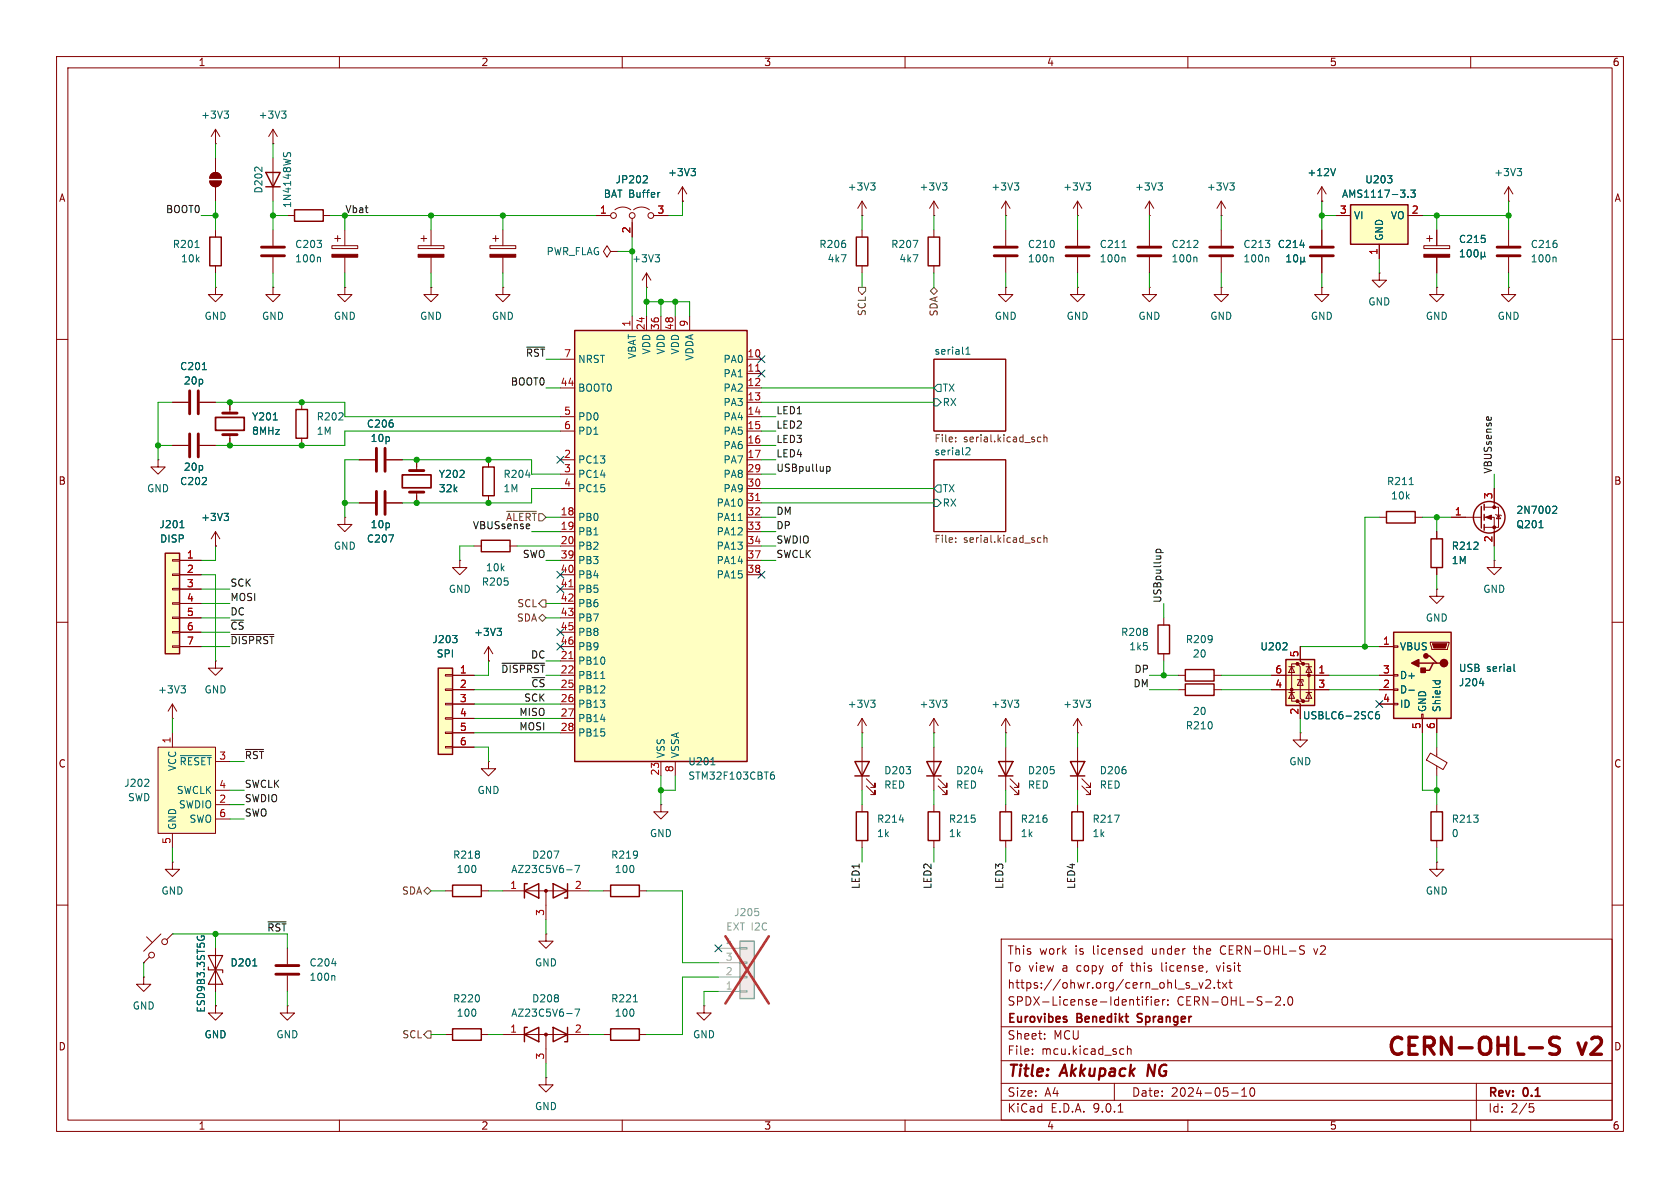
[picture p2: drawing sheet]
<svg xmlns="http://www.w3.org/2000/svg" width="297mm" height="210mm" viewBox="0 0 297 210" stroke-linecap="round" stroke-linejoin="round" font-family="sans-serif">
<g fill="none" stroke="#840000" stroke-width=".18">
<path d="M10 10h277v190h-277zM12 12h273v186h-273zM60 10v2M110 10v2M160 10v2M210 10v2M260 10v2M38.1 40.6v1.3M38.1 47v1.3M10 60h2M40.6 71.1v1.9M40.6 76.8v1.9"/>
<path d="M53.3 71.1v1.3M53.3 77.5v1.2M165.1 63.5h12.7v12.7h-12.7zM285 60h2M73.7 81.3v1.9M73.7 87v1.9M165.1 81.3h12.7v12.7h-12.7zM10 110h2M285 110h2M152.4 129.5h.1M152.4 127l-.8 1.3M152.4 127l.8 1.3"/>
<path d="M152.4 127v2.5M88.9 157.5h3.8M93 157.5h11.1M96.5 157.5v5.1M116.8 142.2v1.3h1.3l-1.3 1.3-1.2-1.3h1.2M116.8 142.2h.1M10 160h2M177 166h108v32h-108zM200.9 176.7h.6M201.3 177.7h.2M201.5 167.7l.4 .1M201.9 167.2v1.5"/>
<path d="M201.9 168.6l-.4 .1M202 176.2v.1M202 176.7v1M202.5 176.7h.5M203 176.2l-.3 .2v1.3M203.5 176.2v.1M203.5 176.7v1M204.2 177.2l.7-.1-.1-.3-.4-.1-.2 .2v.7h.6M205.5 176.7v1M206 176.7l-.3 .1-.2 .2M206.5 177.6v.1M206.5 176.8v.1"/>
<path d="M209.9 174.2l.3 .1 .1 .2-.2 .2h-.3M209.9 173.7l.3 .1M210.6 174.8h1.1M212 173.7l.3 1 .4-1M213.2 173.3l.5-.1 .3 .1v.3l-.9 1.1h.9M214.7 174.6v.1M215 170.7l.4 1M215.2 173.7h.5M215.4 173.2v1.3l.3 .2M216.1 173.7l.8 1M216.9 173.7l-.8 1M217.2 173.7h.6"/>
<path d="M217.5 173.2v1.3l.3 .2M225.5 176.3l.6-.1 .2 .1 .1 .3-.9 1.1h.9M227 177.6v.1M227.8 176.3l.2-.1a.81 .81 0 0 1 .6 .6 .81 .81 0 0 1-.3 .8l-.1 .1a.81 .81 0 0 1-.4-1.4zM229.9 167.8l.6 .3 .1 .3-.3 .3-.6-.1M229.9 167.3h.7M232.2 167.7l.4 1M285 160h2M60 198v2M110 198v2M160 198v2M177 194.5h108"/>
<path d="M177 191.5h108M177 187.5h108M177 181.5h108M182.5 186.3v.1M182.5 185.5v.1M184.7 183.6v.1M184.7 182.8v.1M197 191.5v3M197.7 196.6h.8M198.2 185.4l.5 .1M198.7 186.3l-.5 .1M199.3 185.5l.2-.1 .4 .1 .1 .9"/>
<path d="M199.3 184.9v1.5M210 198v2M217.7 193.2h1.2M219.5 193.8h.9M219.5 192.7l.5-.4v1.5M221.1 192.4l.2-.1a.81 .81 0 0 1 .6 .6 .81 .81 0 0 1-.3 .8l-.1 .1a.81 .81 0 0 1-.4-1.4zM260 198v2M261 191.5v6.5M270.4 195.1h.7M270.5 195.7h.4l.3 .3-.2 .5-.5 .1"/>
</g>
<path d="M203.1 188.2l-.3 2" fill="none" stroke="#840000" stroke-width=".4"/>
<path d="M38.1 73.8h5.1v2.3h-5.1zM71.1 83.9h5.1v2.3h-5.1zM201.1 179.3v.5M201.1 180.6l.2 .1" fill="none" stroke="#840000" stroke-width=".3"/>
<path d="M270.4 185.2h2.3M275.7 183.5l-.4-.1h-.8a.73 .73 0 0 0-.5 .7 .73 .73 0 0 0 .5 .7 1.1 1.1 0 0 1 1.2 .7 .77 .77 0 0 1-.6 .9h-.7l-.4-.2" fill="none" stroke="#840000" stroke-width=".6"/>
<g fill="none" stroke="#006464" stroke-width=".18">
<path d="M34.5 43.8h.7M48.3 74.2h.7M165.1 70.5h.6l.7 .6-.7 .7h-.6zM165.7 67.9h.7v1.3h-.7l-.6-.6zM170.8 62.6h.7M170.8 61.7l.3-.3v1.2M171.4 79.3v.4l-.7 .7h.8M165.1 88.3h.6l.7 .6-.7 .6h-.6zM165.7 85.7h.7v1.3h-.7l-.6-.6zM153.9 123.8h.8l-.4 .5M154.5 124.3l.2 .2v.3l-.2 .2M97.9 150.4h.9l-.6 1.3"/>
<path d="M100.2 153.8h.9M101.6 153h.9l-.6 1.2"/>
</g>
<path d="M168.9 78v.1M168.9 77.3v.1M183.4 77.9l.2 .2 .4-.1M184 77.3h-.4l-.2 .2M184.6 77.4l.1-.1h.3l.1 .8M184.6 76.8v1.3M168.9 95.1v.1M168.9 95.8v.1M183.4 95.6l.2 .3 .4-.1M184 95.1l-.4-.1-.2 .3M184.6 94.6v1.3M184.6 95.2l.1-.2 .3 .1 .1 .8" fill="none" stroke="#725600" stroke-width=".18"/>
<path d="M37.1 41.9h2v5.1h-2zM52.3 72.4h2.1v5.1h-2.1zM92.7 157.5l2.5-1.3v2.6zM93.2 156.2h-.5v2.6M97.8 156.2l2.5 1.3-2.5 1.3zM100.3 156.2v2.6h-.5" fill="none" stroke="#840000" stroke-width=".25"/>
<circle cx="96.5" cy="157.5" r=".25" fill="#840000" stroke="#840000" stroke-width=".18"/>
<path d="M39.4 76.8h2.5M39.4 73h2.5M72.4 87h2.5M72.4 83.2h2.5" fill="none" stroke="#840000" stroke-width=".51"/>
<path d="M29.2 97.8h2.5v17.8h-2.5z" fill="#ffffc2"/>
<path d="M52.1 37.1h5v2h-5zM29.2 97.8h2.5v17.8h-2.5zM85.1 95.5h5.1v2h-5.1zM204.7 110.5h2.1v5.1h-2.1zM209.5 118.4h5.1v2h-5.1zM189.2 134.6h2.6l-1.3 2.6zM189.2 137.2h2.6M209.5 120.9h5.1v2h-5.1zM164.1 143.5h2v5.1h-2zM176.8 143.5h2v5.1h-2zM189.5 143.5h2v5.1h-2z" fill="none" stroke="#840000" stroke-width=".25"/>
<g fill="none" stroke="#840000" stroke-width=".18">
<path d="M50.8 38.1h1.3M57.1 38.1h1.3M105.4 38.1h2.5M108.7 37.1a2.26 2.26 0 0 1 2.8 0M111.8 38.6v3.3M112 37.1a2.26 2.26 0 0 1 2.8 0M115.6 38.1h2.5M120.6 35.6h.1M120.6 33l-.7 1.3M120.6 33l.8 1.3M120.6 33v2.6M38.1 50.8v1.3h-1.3l1.3 1.2 1.3-1.2h-1.3"/>
<path d="M38.1 50.8h.1M107.9 44.5l-.6-1.1-.6 1.1 .6 1 .6-1h1.3M109.2 44.5h.1M114.3 50.8h.1M114.3 48.3l-.8 1.2M114.3 48.3l.8 1.2M114.3 48.3v2.5M30.5 71.1h2.8M35.3 71.1h2.8M30.5 98.9h1.2v.3h-1.2zM31.7 99.1h3.9M61 91.4v1.3h1.2l-1.2 1.3-1.3-1.3h1.3"/>
<path d="M61 91.4h.1M63.5 88.9h2.8M68.3 88.9h2.8M81.3 99.1v1.2h1.2l-1.2 1.3-1.3-1.3h1.3M81.3 99.1h.1M83.8 96.5h1.3M90.2 96.5h1.2M30.5 101.5h1.2v.2h-1.2zM30.5 104h1.2v.3h-1.2zM30.5 106.6h1.2v.2h-1.2zM30.5 109.1h1.2v.2h-1.2zM30.5 111.6h1.2v.3h-1.2z"/>
<path d="M30.5 114.2h1.2v.2h-1.2zM31.7 101.6h3.9M31.7 104.1h3.9M31.7 106.7h3.9M31.7 109.2h3.9M31.7 111.8h3.9M31.7 114.3h3.9M205.7 109.2v1.3M205.7 115.6v1.2M208.3 119.4h1.2M214.6 119.4h1.3M86.4 134.6v1.3h1.2l-1.2 1.3-1.3-1.3h1.3"/>
<path d="M86.4 134.6h.1M177.8 129.5h.1M177.8 127v2.5M177.8 127l-.8 1.3M177.8 127l.8 1.3M190.5 129.5h.1M190.5 127l-.8 1.3M190.5 127l.8 1.3M190.5 127v2.5M190.5 132.1v7.6M191.3 138.9l1.5 1.6v-.8v.8h-.8M191.3 137.7l1.5 1.5v-.8v.8h-.8"/>
<path d="M208.3 121.9h1.2M214.6 121.9h1.3M229.9 129.5v1.3h1.2l-1.2 1.3-1.3-1.3h1.3M229.9 129.5h.1M165.1 142.2v1.3M165.1 148.6v1.3M177.8 142.2v1.3M177.8 148.6v1.3M190.5 142.2v1.3M190.5 148.6v1.3"/>
<circle cx="108.5" cy="38.1" r=".51"/>
<circle cx="111.8" cy="38.1" r=".51"/>
<circle cx="115.1" cy="38.1" r=".51"/>
</g>
<g fill="none" stroke="#006464" stroke-width=".18">
<path d="M114.2 31.1l.3 .2-.1 .3-.7 .7h.8M116.7 34l-.3 .1M122.2 29.8h.7l-.4 .5M122.7 30.3l.2 .2v.3l-.2 .3M115.8 45h.8l-.4 .5M116.4 45.5l.2 .3v.3l-.2 .2M35.8 65.3h.7M31.8 93.3h.7M68.7 94.6h.9l-.6 1.2M179.3 123.8h.8l-.4 .5M179.9 124.3l.2 .2v.3l-.2 .2M192 123.8h.8l-.4 .5"/>
<path d="M192.6 124.3l.2 .2v.3l-.2 .2M197 144.1h.9l-.6 1.3"/>
</g>
<path d="M33.5 69.1v4.1M35.1 69.1v4.1M66.5 86.9v4M68.1 86.9v4" fill="none" stroke="#840000" stroke-width=".51"/>
<path d="M101.6 58.4h30.5v76.2h-30.5z" fill="#ffffc2"/>
<path d="M101.6 58.4h30.5v76.2h-30.5zM253 95.3h2v5h-2zM163.8 134.6h2.6l-1.3 2.6zM163.8 137.2h2.6M107.9 156.5h5.1v2h-5.1zM253 143.5h2v5.1h-2z" fill="none" stroke="#840000" stroke-width=".25"/>
<g fill="none" stroke="#840000" stroke-width=".18">
<path d="M111.8 55.9v2.5M114.3 55.9v2.5M116.8 55.9v2.5M119.4 55.9v2.5M121.9 55.9v2.5M99.1 63.5h2.5M99.1 68.6h2.5M99.1 73.7h2.5M99.1 76.2h2.5M132.1 63.5h2.5M132.1 68.6h2.5M132.1 73.7h2.5"/>
<path d="M132.1 76.2h2.5M132.1 66h2.5M132.1 71.1h2.5M132.1 78.7h2.5M99.1 81.3h2.5M99.1 83.8h2.5M99.1 86.4h2.5M99.1 91.4h2.5M99.1 94h2.5M99.1 96.5h2.5M99.1 99.1h2.5M132.1 81.3h2.5"/>
<path d="M132.1 83.8h2.5M132.1 86.4h2.5M132.1 91.4h2.5M132.1 94h2.5M132.1 96.5h2.5M132.1 99.1h2.5M132.1 88.9h2.5M254 94v1.3M99.1 101.6h2.5M99.1 104.1h2.5M99.1 106.7h2.5M99.1 109.2h2.5"/>
<path d="M99.1 111.8h2.5M99.1 114.3h2.5M99.1 116.8h2.5M99.1 119.4h2.5M132.1 101.6h2.5M254 100.3v1.3M99.1 121.9h2.5M99.1 124.5h2.5M99.1 127h2.5M99.1 129.5h2.5M116.8 134.6v2.6M119.4 134.6v2.6"/>
<path d="M165.1 132.1v7.6M165.9 138.9l1.5 1.6v-.8v.8h-.8M165.9 137.7l1.5 1.5v-.8v.8h-.8M106.7 157.5h1.2M113 157.5h1.3M254 152.4v1.3h1.3l-1.3 1.2-1.3-1.2h1.3M254 152.4h.1M254 142.2v1.3M254 148.6v1.3"/>
</g>
<path d="M133.6 65.6h.7M133.6 88.5h.7M100.6 103.7h.7M100.6 116.4h.7" fill="none" stroke="#a90000" stroke-width=".18"/>
<path d="M130.5 92h.7M106.2 120h.7M125.7 135.2h.7M136.3 137h.4l.2 .2-.1 .5h-.5M136.8 136.5l-.4 .1M173 136.4h.7" fill="none" stroke="#006464" stroke-width=".18"/>
<path d="M238.8 36.2h10.1v7h-10.1z" fill="#ffffc2"/>
<g fill="none" stroke="#840000" stroke-width=".25">
<path d="M238.8 36.2h10.1v7h-10.1zM245.1 90.4h5.1v2.1h-5.1zM261.9 89.5v3.8M262.4 89.2v1M262.4 90.9v1M262.4 92.7v1M107.9 181.9h5.1v2h-5.1z"/>
<circle cx="263.3" cy="91.4" r="2.79"/>
</g>
<g fill="none" stroke="#840000" stroke-width=".18">
<path d="M233.7 35.6h.1M233.7 33l-.8 1.3M233.7 33l.7 1.3M233.7 33v2.6M236.2 38.1h2.6M248.9 38.1h2.6M266.7 35.6h.1M266.7 33l-.8 1.3M266.7 33l.8 1.3M266.7 33v2.6M48.3 50.8v1.3h1.2l-1.2 1.2-1.3-1.2h1.3M48.3 50.8h.1"/>
<path d="M58.7 43.4h4.5v.5h-4.5zM59.2 42.2h1M59.7 41.7v1M61 50.8v1.3h1.2l-1.2 1.2-1.3-1.2h1.3M61 50.8h.1M61 40.6v2.8M61 45.5v2.8M243.8 43.2v2.5M243.8 91.4h1.3M250.2 91.4h1.3M256.5 91.4h5.4M262.4 89.7h2.5v3.5h-2.5"/>
<path d="M262.4 91.4h1.8v5.1M264.2 99.1v1.2h1.2l-1.2 1.3-1.3-1.3h1.3M264.2 99.1h.1M264.2 86.4v3.3M264.4 90.9l.1 .2h.8l.1 .1M264.9 91.1l.4 .6h-.8zM38.1 116.8v1.3h1.3l-1.3 1.3-1.3-1.3h1.3M38.1 116.8h.1M254 104.1v1.3h1.3l-1.3 1.3-1.3-1.3h1.3M254 104.1h.1M30.5 127h.1M30.5 124.5l-.8 1.2"/>
<path d="M30.5 124.5l.7 1.2M30.5 124.5v2.5M124.5 177.8v1.3h1.2l-1.2 1.2-1.3-1.2h1.3M124.5 177.8h.1M106.7 182.9h1.2M113 182.9h1.3"/>
</g>
<g fill="none" stroke="#006464" stroke-width=".18">
<path d="M236.1 29.8l-.4 1.3M245.3 31.1h.8l-.4 .4M246 31.7v.5M248.9 34.7v.2M249.4 33.6h.8l-.4 .5 .3 .1v.5l-.2 .2-.5-.2M268.2 29.8h.8l-.4 .5M268.8 30.3l.2 .2v.3l-.2 .3M249.1 85.7h.8M272.1 93.3h.7M274.7 89.5h.4l.1 .3-.8 .9h.8M32 121.2h.8l-.4 .5M32.5 121.7l.3 .3v.3l-.3 .2"/>
<path d="M112 177.1h.7"/>
</g>
<g fill="#840000" stroke="#840000" stroke-width=".18">
<path d="M58.7 45h4.5v.5h-4.5z"/>
<path d="M262.6 91.4l1.1-.3v.7z"/>
<circle cx="264.2" cy="89.7" r=".25"/>
<circle cx="264.2" cy="93.2" r=".25"/>
</g>
<path d="M130.8 166.4h2.5v10.1h-2.5z" fill="#ebeae8"/>
<path d="M130.8 166.4h2.5v10.1h-2.5z" fill="none" stroke="#9c9b98" stroke-width=".25"/>
<path d="M127 175.3h3.8M127 172.7h3.8M127 170.2h3.8M127 167.6h3.8M130.8 175.1h1.3v.3h-1.3zM130.8 172.6h1.3v.2h-1.3zM130.8 170.1h1.3v.2h-1.3zM130.8 167.5h1.3v.3h-1.3z" fill="none" stroke="#9c9b98" stroke-width=".18"/>
<path d="M133.5 160.6h.6M134 161.1l.1 .2-.1 .5" fill="none" stroke="#939391" stroke-width=".18"/>
<path d="M128.2 165.5l7.7 11.9M135.9 165.5l-7.7 11.9" fill="none" stroke="#e12e31" stroke-width=".46"/>
<g fill="none" stroke="#840000" stroke-width=".18">
<path d="M37.1 32h2a1.02 1.02 0 0 1-1 1 1.02 1.02 0 0 1-1-1zM37.4 30.8a1.02 1.02 0 0 1 1.1-.2 1.02 1.02 0 0 1 .6 .9h-2zM38.1 25.4h.1M38.1 22.9v2.5M38.1 27.9v2.6M38.1 33v2.6M38.1 22.9l.8 1.2M38.1 22.9l-.8 1.2M48.3 25.4h.1M48.3 22.9l-.8 1.2M48.3 22.9l.7 1.2M48.3 22.9v2.5"/>
<path d="M48.3 27.9v7.7M30.5 78.7h2.8M35.3 78.7h2.8M27.9 81.3v1.3h1.3l-1.3 1.2-1.2-1.2h1.2M27.9 81.3h.1M38.1 96.5h.1M38.1 94l-.8 1.3M38.1 94l.8 1.3M38.1 94v2.5M152.4 132.1v7.6M153.2 138.9l1.5 1.6v-.8v.8h-.8M153.2 137.7l1.5 1.5v-.8v.8h-.8"/>
<path d="M165.1 129.5h.1M165.1 127l-.8 1.3M165.1 127l.8 1.3M165.1 127v2.5M177.8 132.1v7.6M178.6 138.9l1.5 1.6v-.8v.8h-.8M178.6 137.7l1.5 1.5v-.8v.8h-.8M152.4 142.2v1.3M152.4 148.6v1.3M96.5 190.5v1.3h1.3l-1.3 1.2-1.3-1.2h1.3M96.5 190.5h.1"/>
</g>
<path d="M39.6 19.6h.8l-.4 .5M49.8 19.6h.8l-.5 .5M40.2 20.1l.2 .3v.3l-.2 .2M50.2 27l-.1 .5M50.3 20.1l.3 .3v.3l-.3 .2M50.7 27.5l.1-.4 .3-.1 .3 .2v.3M39.6 90.7h.8l-.4 .5M40.2 91.2l.2 .3v.3l-.2 .2M166.6 123.8h.8l-.4 .5M167.2 124.3l.2 .2v.3l-.2 .2M159 144.9h.8" fill="none" stroke="#006464" stroke-width=".18"/>
<path d="M47 30.5h2.5l-1.2 2.5zM47 33h2.5M151.1 134.6h2.6l-1.3 2.6zM151.1 137.2h2.6M176.5 134.6h2.6l-1.3 2.6zM176.5 137.2h2.6M151.4 143.5h2v5.1h-2z" fill="none" stroke="#840000" stroke-width=".25"/>
<path d="M33.5 76.7v4.1M35.1 76.7v4.1" fill="none" stroke="#840000" stroke-width=".51"/>
<g fill="#840000" stroke="#840000" stroke-width=".18">
<path d="M37.1 32h2a1.02 1.02 0 0 1-1 1 1.02 1.02 0 0 1-1-1z"/>
<path d="M37.4 30.8a1.02 1.02 0 0 1 1.1-.2 1.02 1.02 0 0 1 .6 .9h-2z"/>
</g>
<path d="M27.9 132.1h10.2v15.2h-10.2z" fill="#ffffc2"/>
<g fill="none" stroke="#840000" stroke-width=".18">
<path d="M152.4 38.1h.1M152.4 35.6l-.8 1.2M152.4 35.6l.8 1.2M152.4 35.6v2.5M215.9 38.1h.1M215.9 35.6l-.8 1.2M215.9 35.6l.8 1.2M215.9 35.6v2.5M48.3 40.6v2.8M48.3 45.5v2.8M73.9 43.4h4.6v.5h-4.6zM74.4 42.2h1"/>
<path d="M74.9 41.7v1M76.2 50.8v1.3h1.3l-1.3 1.2-1.3-1.2h1.3M76.2 50.8h.1M76.2 40.6v2.8M76.2 45.5v2.8M86.6 43.4h4.6v.5h-4.6zM87.1 42.2h1M87.6 41.7v1M88.9 50.8v1.3h1.3l-1.3 1.2-1.3-1.2h1.3M88.9 50.8h.1M88.9 40.6v2.8M88.9 45.5v2.8"/>
<path d="M152.4 40.6v1.3M152.4 47v1.3M165.1 40.6v1.3M165.1 47v1.3M203.2 50.8v1.3h1.3l-1.3 1.2-1.3-1.2h1.3M203.2 50.8h.1M215.9 40.6v2.8M215.9 45.5v2.8M233.7 50.8v1.3h1.2l-1.2 1.2-1.3-1.2h1.3M233.7 50.8h.1M233.7 40.6v2.8M233.7 45.5v2.8"/>
<path d="M243.8 48.3v1.2h1.3l-1.3 1.3-1.2-1.3h1.2M243.8 48.3h.1M251.7 43.4h4.6v.5h-4.6zM252.2 42.2h1M252.7 41.7v1M254 50.8v1.3h1.3l-1.3 1.2-1.3-1.2h1.3M254 50.8h.1M254 40.6v2.8M254 45.5v2.8M266.7 50.8v1.3h1.3l-1.3 1.2-1.3-1.2h1.3M266.7 50.8h.1M266.7 40.6v2.8"/>
<path d="M266.7 45.5v2.8M63.5 81.3h2.8M68.3 81.3h2.8M27.9 132.1h10.2v15.2h-10.2zM30.5 129.5v2.6M38.1 134.6h2.5M38.1 139.7h2.5M30.5 152.4v1.3h1.2l-1.2 1.2-1.3-1.2h1.3M30.5 152.4h.1M30.5 147.3v2.6M38.1 142.2h2.5M38.1 144.8h2.5"/>
<path d="M78.7 157.5h1.3M85.1 157.5h1.3M25.4 170.2h.1M25.4 172.7v1.3h1.3l-1.3 1.3-1.3-1.3h1.3M25.4 172.7h.1M25.9 165.6l1 1M26.4 169.2l-1 1M28.4 165.1l-3 3M30.5 165.1l-1 1M30.5 165.1h.1M38.1 167.6v7.7M50.8 167.6v2.8"/>
<path d="M50.8 172.5v2.8M96.5 165.1v1.3h1.3l-1.3 1.2-1.3-1.2h1.3M96.5 165.1h.1M78.7 182.9h1.3M85.1 182.9h1.3M88.9 182.9h3.8M93 182.9h11.1M96.5 182.9v5.1"/>
<circle cx="26.8" cy="168.8" r=".51"/>
<circle cx="29.1" cy="166.5" r=".51"/>
</g>
<g fill="none" stroke="#006464" stroke-width=".18">
<path d="M153.9 32.3h.8l-.4 .5M154.5 32.8l.2 .3v.3l-.2 .2M217.4 32.3h.8l-.4 .5M218 32.8l.2 .3v.3l-.2 .2M56.5 45.5l.2 .1v.7M161.4 42.5h.9l-.6 1.3M224.1 45.5l.2 .1v.7M227.5 46.3h.7M227.5 45.4l.3-.4v1.3M228.8 45.2l.2-.2a.68 .68 0 0 1 .4 .7 .68 .68 0 0 1-.4 .6l-.2-.1-.1-.4zM229.8 43.3h.8M230 46.1l.1 .2h.3l.2-.2"/>
<path d="M230 45.5v1.2M230.6 46.1l.1 .2M230.6 45.5v.6M258.2 45.4h.7M258.2 44.5l.3-.4v1.3M259.5 44.3l.2-.2a.68 .68 0 0 1 .4 .7 .68 .68 0 0 1-.4 .6l-.2-.1-.1-.4zM260.7 44.3l.2-.2a.68 .68 0 0 1 .4 .7 .68 .68 0 0 1-.4 .6l-.2-.1-.1-.4zM261.9 45.2l.1 .2h.3l.2-.2M261.9 44.6v1.2M262.5 45.2l.1 .2M262.5 44.6v.6M274.9 45.5l.2 .1v.7"/>
<path d="M26.2 137.8l.1 .2v.3l-.8 .7h.8M31.9 133.6h5.5M34.9 165.5v.3M35.6 165.7v-.2h.4l.1 .3M44.7 170.8h.7M58.7 170.3h.7M59 172.5l.2 .1v.7M100.2 179.2h.9M101.6 178.4h.9l-.6 1.2"/>
</g>
<path d="M151.4 41.9h2v5.1h-2zM164.1 41.9h2v5.1h-2zM80 156.5h5.1v2h-5.1zM80 181.9h5.1v2h-5.1zM92.7 182.9l2.5-1.3v2.6zM93.2 181.6h-.5v2.6M97.8 181.6l2.5 1.3-2.5 1.3zM100.3 181.6v2.6h-.5" fill="none" stroke="#840000" stroke-width=".25"/>
<g fill="#840000" stroke="#840000" stroke-width=".18">
<path d="M251.7 45h4.6v.5h-4.6z"/>
<path d="M73.9 45h4.6v.5h-4.6z"/>
<path d="M86.6 45h4.6v.5h-4.6z"/>
<circle cx="96.5" cy="182.9" r=".25"/>
</g>
<path d="M46.2 43.7h4.1M46.2 45.2h4.1M213.9 43.7h4M213.9 45.2h4M231.6 43.7h4.1M231.6 45.2h4.1M264.7 43.7h4M264.7 45.2h4M66.5 79.2v4.1M68.1 79.2v4.1M48.8 170.7h4M48.8 172.2h4" fill="none" stroke="#840000" stroke-width=".51"/>
<path d="M36.8 170.9v.6h2.6v.5M36.8 168.9h2.6l-1.3 2.6zM38.1 171.5l1.3 2.5h-2.6z" fill="none" stroke="#840000" stroke-width=".2"/>
<path d="M77.5 118.1h2.5v15.3h-2.5z" fill="#ffffc2"/>
<path d="M77.5 118.1h2.5v15.3h-2.5z" fill="none" stroke="#840000" stroke-width=".25"/>
<g fill="none" stroke="#840000" stroke-width=".18">
<path d="M177.8 50.8v1.3h1.3l-1.3 1.2-1.3-1.2h1.3M177.8 50.8h.1M78.7 119.3h1.3v.2h-1.3zM80 119.4h3.8M78.7 121.8h1.3v.2h-1.3zM78.7 124.3h1.3v.3h-1.3zM78.7 126.9h1.3v.2h-1.3zM78.7 129.4h1.3v.3h-1.3zM78.7 132h1.3v.2h-1.3zM80 121.9h3.8M80 124.5h3.8M80 127h3.8"/>
<path d="M80 129.5h3.8M80 132.1h3.8"/>
</g>
<path d="M80 112.3h.8l-.4 .5M80.7 112.9l.1 .2-.1 .4" fill="none" stroke="#006464" stroke-width=".18"/>
<path d="M227.3 116.6h5.1v8.1h-5.1z" fill="#ffffc2"/>
<g fill="#840000" stroke="#840000" stroke-width=".18">
<circle cx="231.4" cy="119.4" r=".25"/>
<circle cx="230.4" cy="117.3" r=".25"/>
<circle cx="230.4" cy="124" r=".25"/>
<circle cx="229.4" cy="117.3" r=".25"/>
<circle cx="229.4" cy="124" r=".25"/>
<circle cx="228.3" cy="121.9" r=".25"/>
</g>
<g fill="none" stroke="#840000" stroke-width=".18">
<path d="M177.8 40.6v2.8M177.8 45.5v2.8M190.5 50.8v1.3h1.3l-1.3 1.2-1.3-1.2h1.3M190.5 50.8h.1M86.4 116.8h.1M86.4 114.3l-.8 1.3M86.4 114.3l.7 1.3M86.4 114.3v2.5M224.8 119.4h10.1M227.8 117.9h1.1M228.3 117.9l.6 1h-1.1zM229.4 117.3h-1.1v6.7h1.1"/>
<path d="M229.9 114.3v2.5l.5 .5h-1l.5 .6v5.5l.5 .6h-1l.5 .5v2.5M230.4 117.3h1v6.7h-1M230.9 117.9h1M231.4 117.9l.5 1h-1zM224.8 121.9h10.1M227.8 122.4h1.1M228.3 122.4l.6 1h-1.1zM229.4 120.1h1v.4M229.9 120.1l.5 1.1h-1zM230.9 122.4h1M231.4 122.4l.5 1h-1z"/>
</g>
<path d="M227.3 116.6h5.1v8.1h-5.1z" fill="none" stroke="#840000" stroke-width=".25"/>
<path d="M186 45.5l.2 .1v.7M87.9 111.1h.8l-.5 .5M88.4 111.6l.3 .2v.3l-.3 .2M226.7 114.9h.8M227.5 113.7v.5M243.8 125.8l-.4 .1a.86 .86 0 0 0 0 1.2l.4-.1 .1-.5-.3-.2h-.2l-.2 .2" fill="none" stroke="#006464" stroke-width=".18"/>
<path d="M175.8 43.7h4M175.8 45.2h4" fill="none" stroke="#840000" stroke-width=".51"/>
<path d="M246.4 111.8h10.1v15.2h-10.1z" fill="#ffffc2"/>
<path d="M85.3 82.6h2.1v5h-2.1zM246.4 111.8h10.1v15.2h-10.1zM250.8 117.2h2.6M252.1 116h.6l1.3 1.2h.6M254 117.2h-.6l-.7 1.3h-1.2" fill="none" stroke="#840000" stroke-width=".25"/>
<g fill="none" stroke="#840000" stroke-width=".18">
<path d="M105.4 38.1h2.5M111.8 39.4v2.5M115.6 38.1h2.5M120.6 35.6h.1M165.1 38.1h.1M165.1 35.6l-.8 1.2M165.1 35.6l.8 1.2M165.1 35.6v2.5M177.8 38.1h.1M177.8 35.6l-.8 1.2M177.8 35.6l.8 1.2M177.8 35.6v2.5"/>
<path d="M190.5 38.1h.1M190.5 35.6v2.5M190.5 35.6l-.8 1.2M190.5 35.6l.8 1.2M203.2 38.1h.1M203.2 35.6v2.5M203.2 35.6l-.8 1.2M203.2 35.6l.8 1.2M233.7 35.6h.1M236.2 38.1h2.6M248.9 38.1h2.6M190.5 40.6v2.8"/>
<path d="M190.5 45.5v2.8M203.2 40.6v2.8M203.2 45.5v2.8M215.9 50.8v1.3h1.3l-1.3 1.2-1.3-1.2h1.3M215.9 50.8h.1M233.7 40.6v2.8M233.7 45.5v2.8M243.8 43.2v2.5M254 40.6v2.8M254 45.5v2.8M30.5 78.7h2.8M30.5 71.1h2.8"/>
<path d="M35.3 78.7h2.8M35.3 71.1h2.8M40.6 71.1v1.3M40.6 77.5v1.2M31.7 99.1h3.9M38.1 96.5h.1M63.5 88.9h2.8M63.5 81.3h2.8M68.3 88.9h2.8M68.3 81.3h2.8M73.7 81.3v1.3M73.7 87.6v1.3"/>
<path d="M86.4 81.3v1.3M86.4 87.6v1.3M254 94v1.3M256.5 91.4h2.6M264.2 86.4v2.5M264.2 94v2.5M31.7 114.3h3.9M31.7 101.6h3.9M31.7 104.1h3.9M31.7 106.7h3.9M31.7 109.2h3.9M31.7 111.8h3.9"/>
<path d="M80 119.4h3.8M86.4 116.8h.1M224.8 119.4h2.5M229.9 114.3v2.5M232.4 119.4h2.5M243.8 114.3h2.6M243.8 119.4h2.6M246.4 114.2h.7v.2h-.7zM246.4 119.3h.7v.2h-.7zM252.9 113.5h3.3v.3l-.3 1h-2.8zM254 100.3v1.3M80 121.9h3.8"/>
<path d="M80 124.5h3.8M80 127h3.8M80 129.5h3.8M80 132.1h3.8M224.8 121.9h2.5M229.9 124.5v2.5M232.4 121.9h2.5M243.8 121.9h2.6M243.8 124.5h2.6M246.4 121.8h.7v.2h-.7zM246.4 124.3h.7v.3h-.7zM251.3 126.2h.3v.8h-.3z"/>
<path d="M251.5 127v2.5M252.9 133.1l2.9 1.7-.7 1.2-2.9-1.7zM254 127v2.5M254 132.1v1.6M254 135.4v1.8M38.1 177.8v1.3h1.3l-1.3 1.2-1.3-1.2h1.3M38.1 177.8h.1M38.1 167.6v2.6M38.1 172.7v2.6M50.8 177.8v1.3h1.3l-1.3 1.2-1.3-1.2h1.3M50.8 177.8h.1"/>
</g>
<path d="M253.2 113.8h2.6l-.3 .8h-2z" fill="#840000" stroke="#840000" stroke-width=".18"/>
<g fill="#840000" stroke="#840000" stroke-width=".25">
<path d="M251.2 118.1h.8v.8h-.8z"/>
<path d="M249.6 117.2l1.2-.6v1.3z"/>
<circle cx="255.3" cy="117.2" r=".63"/>
<circle cx="252.1" cy="116" r=".38"/>
</g>
<g fill="none" stroke="#006464" stroke-width=".18">
<path d="M114.2 31.1l.3 .2-.1 .3-.7 .7h.8M116.7 34l-.3 .1M122.2 29.8h.7l-.4 .5M122.7 30.3l.2 .2v.3l-.2 .3M166.6 32.3h.8l-.4 .5M167.2 32.8l.2 .3v.3l-.2 .2M179.3 32.3h.8l-.4 .5M179.9 32.8l.2 .3v.3l-.2 .2M192 32.3h.8l-.4 .5M192.6 32.8l.2 .3v.3l-.2 .2M204.7 32.3h.8l-.4 .5M205.3 32.8l.2 .3v.3l-.2 .2"/>
<path d="M236.1 29.8l-.4 1.3M245.3 31.1h.8l-.4 .4M246 31.7v.5M248.9 34.7v.2M249.4 33.6h.8l-.4 .5 .3 .1v.5l-.2 .2-.5-.2M198.4 43.8h.7M198.7 45.5l.2 .1v.7M211.4 45.5l.2 .1v.7M227.5 46.3h.7M227.5 45.4l.3-.4v1.3M228.8 45.2l.2-.2a.68 .68 0 0 1 .4 .7 .68 .68 0 0 1-.4 .6l-.2-.1-.1-.4zM229.8 43.3h.8"/>
<path d="M230 46.1l.1 .2h.3l.2-.2M230 45.5v1.2M230.6 46.1l.1 .2M230.6 45.5v.6M258.2 45.4h.7M258.2 44.5l.3-.4v1.3M259.5 44.3l.2-.2a.68 .68 0 0 1 .4 .7 .68 .68 0 0 1-.4 .6l-.2-.1-.1-.4zM260.7 44.3l.2-.2a.68 .68 0 0 1 .4 .7 .68 .68 0 0 1-.4 .6l-.2-.1-.1-.4zM261.9 45.2l.1 .2h.3l.2-.2M261.9 44.6v1.2M262.5 45.2l.1 .2M262.5 44.6v.6"/>
<path d="M35.8 65.3h.7M48.3 74.2h.7M31.8 93.3h.7M39.6 90.7h.8l-.4 .5M40.2 91.2l.2 .3v.3l-.2 .2M68.7 94.6h.9l-.6 1.2M92.9 84h.8M272.1 93.3h.7M274.7 89.5h.4l.1 .3-.8 .9h.8M80 112.3h.8l-.4 .5M80.7 112.9l.1 .2-.1 .4M87.9 111.1h.8l-.5 .5"/>
<path d="M88.4 111.6l.3 .2v.3l-.3 .2M226.7 114.9h.8M227.5 113.7v.5M267.7 117.4v1.1l.1 .2M243.8 125.8l-.4 .1a.86 .86 0 0 0 0 1.2l.4-.1 .1-.5-.3-.2h-.2l-.2 .2M249.1 122h.9M253.3 120.3h1.3M253.8 120.3l-.1 .4M254.5 120.3l.1 .4M261.5 120.8h.8M34.9 165.5v.3M35.6 165.7v-.2h.4l.1 .3"/>
<path d="M44.7 170.8h.7"/>
</g>
<path d="M188.5 43.7h4M188.5 45.2h4M201.2 43.7h4M201.2 45.2h4" fill="none" stroke="#840000" stroke-width=".51"/>
<path d="M151.8 50.8h1.2v.6l-.6 .7-.6-.7zM164.5 51.4l.6-.6 .6 .6-.6 .7zM89.6 90.4h5.2M95.2 109.2l.7-.6 .6 .6-.6 .7zM95.9 106h.6v1.3h-.6l-.7-.6zM74.9 157.5l.7-.7 .6 .7-.6 .6zM75.6 182.2h.6v1.3h-.6l-.7-.6z" fill="none" stroke="#725600" stroke-width=".18"/>
<path d="M93.1 61.4h3.2M262.9 73.7h.2l.1 .6M146.1 82.5v1.2M146.1 82.5h.4l.3 .2-.2 .5h-.5M204.4 97.7h1.3M204.4 97.7v-.4l.2-.2 .6 .1v.5M40.9 112.2h7.5M88.7 117.2h7.6M43.4 132.5h3.2M47.4 163h3.2" fill="none" stroke="#0f0f0f" stroke-width=".18"/>
<g fill="none" stroke="#009600" stroke-width=".18">
<path d="M35.6 38.1h2.5M38.1 25.4v2.5M38.1 35.6v5M48.3 25.4v2.5M48.3 35.6v5M48.3 38.1h2.5M58.4 38.1h47M61 38.1v2.5M76.2 38.1v2.5M88.9 38.1v2.5M120.6 35.6v2.5h-2.5M152.4 38.1v2.5"/>
<path d="M165.1 38.1v2.5M177.8 38.1v2.5M190.5 38.1v2.5M203.2 38.1v2.5M215.9 38.1v2.5M233.7 38.1h2.5M233.7 35.6v5M251.5 38.1h15.2M254 38.1v2.5M266.7 35.6v5M38.1 48.3v2.5M48.3 48.3v2.5"/>
<path d="M61 48.3v2.5M76.2 48.3v2.5M88.9 48.3v2.5M109.2 44.5h2.6M111.8 41.9v14M114.3 53.3h7.6v2.6M114.3 50.8v5.1M116.8 53.3v2.6M119.4 53.3v2.6M152.4 48.3v2.5M165.1 48.3v2.5M177.8 48.3v2.5"/>
<path d="M190.5 48.3v2.5M203.2 48.3v2.5M215.9 48.3v2.5M233.7 48.3v2.5M243.8 45.7v2.6M254 48.3v2.5M266.7 48.3v2.5M27.9 78.7h2.6M30.5 71.1h-2.6v10.2M38.1 71.1h22.9v2.6h38.1M96.5 68.6h2.6M99.1 76.2h-38.1v2.5h-22.9"/>
<path d="M134.6 78.7h2.6M134.6 71.1h30.5M134.6 73.7h2.6M134.6 76.2h2.6M134.6 68.6h30.5M38.1 96.5v2.6h-2.5M61 88.9h2.5M63.5 81.3h-2.5v10.1M71.1 81.3h22.9v2.5h5.1M83.8 96.5h-2.5v2.6M91.4 96.5h7.7M94 94h5.1"/>
<path d="M96.5 91.4h2.6M96.5 99.1h2.6M99.1 86.4h-5.1v2.5h-22.9M134.6 86.4h30.5M134.6 83.8h2.6M134.6 94h2.6M134.6 96.5h2.6M134.6 88.9h30.5M134.6 91.4h2.6M134.6 99.1h2.6M134.6 81.3h2.6M243.8 91.4h-2.5v22.9"/>
<path d="M251.5 91.4h5M254 91.4v2.6M264.2 83.8v2.6M264.2 96.5v2.6M35.6 109.2h5M35.6 106.7h5M35.6 101.6h2.5v15.2M35.6 114.3h5M35.6 111.8h5M35.6 104.1h5M86.4 116.8v2.6h-2.6M96.5 116.8h2.6"/>
<path d="M96.5 109.2h2.6M96.5 106.7h2.6M203.2 119.4h5.1M205.7 106.7v2.5M205.7 116.8v2.6M215.9 119.4h8.9M229.9 114.3h13.9M234.9 119.4h8.9M254 101.6v2.5M30.5 127v2.5M40.6 134.6h2.6M40.6 139.7h2.6"/>
<path d="M83.8 121.9h15.3M83.8 124.5h15.3M83.8 132.1h2.6v2.5M83.8 127h15.3M83.8 129.5h15.3M116.8 137.2v5M119.4 137.2v2.5h-2.6M152.4 129.5v2.6M152.4 139.7v2.5M165.1 129.5v2.6M165.1 139.7v2.5M177.8 129.5v2.6"/>
<path d="M177.8 139.7v2.5M190.5 129.5v2.6M190.5 139.7v2.5M203.2 121.9h5.1M215.9 121.9h8.9M229.9 127v2.5M234.9 121.9h8.9M251.5 129.5v10.2h2.5M254 129.5v2.6M254 137.2v5M30.5 149.9v2.5M40.6 144.8h2.6"/>
<path d="M40.6 142.2h2.6M76.2 157.5h2.5M86.4 157.5h2.5M104.1 157.5h2.6M114.3 157.5h6.3v12.7h6.4M152.4 149.9v2.5M165.1 149.9v2.5M177.8 149.9v2.5M190.5 149.9v2.5M254 149.9v2.5M25.4 170.2v2.5M30.5 165.1h20.3v2.5"/>
<path d="M38.1 165.1v2.5M38.1 175.3v2.5M50.8 175.3v2.5M96.5 162.6v2.5M127 172.7h-6.4v10.2h-6.3M127 175.3h-2.5v2.5M76.2 182.9h2.5M86.4 182.9h2.5M96.5 188v2.5M104.1 182.9h2.6"/>
</g>
<g fill="none" stroke="#000084" stroke-width=".18">
<path d="M134 62.9l1.2 1.2M134 65.4l1.2 1.2M135.2 62.9l-1.2 1.2M135.2 65.4l-1.2 1.2M98.5 80.7l1.2 1.2M99.7 80.7l-1.2 1.2M98.5 113.7l1.2 1.2M98.5 101l1.2 1.2M98.5 111.2l1.2 1.2M98.5 103.5l1.2 1.2M99.7 113.7l-1.2 1.2M99.7 101l-1.2 1.2"/>
<path d="M99.7 111.2l-1.2 1.2M99.7 103.5l-1.2 1.2M134 101l1.2 1.2M135.2 101l-1.2 1.2M243.2 123.9l1.2 1.2M244.4 123.9l-1.2 1.2M126.4 167l1.2 1.2M127.6 167l-1.2 1.2"/>
</g>
<g fill="#009600" stroke="#009600" stroke-width=".18">
<circle cx="233.7" cy="38.1" r=".46"/>
<circle cx="119.4" cy="53.3" r=".46"/>
<circle cx="116.8" cy="53.3" r=".46"/>
<circle cx="241.3" cy="114.3" r=".46"/>
<circle cx="254" cy="139.7" r=".46"/>
<circle cx="205.7" cy="119.4" r=".46"/>
<circle cx="116.8" cy="139.7" r=".46"/>
<circle cx="254" cy="38.1" r=".46"/>
<circle cx="266.7" cy="38.1" r=".46"/>
<circle cx="254" cy="91.4" r=".46"/>
<circle cx="53.3" cy="78.7" r=".46"/>
<circle cx="61" cy="88.9" r=".46"/>
<circle cx="27.9" cy="78.7" r=".46"/>
<circle cx="40.6" cy="78.7" r=".46"/>
<circle cx="73.7" cy="81.3" r=".46"/>
<circle cx="88.9" cy="38.1" r=".46"/>
<circle cx="111.8" cy="44.5" r=".46"/>
<circle cx="86.4" cy="81.3" r=".46"/>
<circle cx="76.2" cy="38.1" r=".46"/>
<circle cx="114.3" cy="53.3" r=".46"/>
<circle cx="48.3" cy="38.1" r=".46"/>
<circle cx="61" cy="38.1" r=".46"/>
<circle cx="40.6" cy="71.1" r=".46"/>
<circle cx="38.1" cy="38.1" r=".46"/>
<circle cx="53.3" cy="71.1" r=".46"/>
<circle cx="86.4" cy="88.9" r=".46"/>
<circle cx="73.7" cy="88.9" r=".46"/>
<circle cx="38.1" cy="165.1" r=".46"/>
</g>
<g font-size="4.2" fill="#840000">
<text x="245" y="187.4">CERN-OHL-S</text>
<text x="279.3" y="187.4">v2</text>
</g>
<g font-size="2.8" fill="#840000">
<text x="178" y="190.9">Title:</text>
<text x="187.7" y="190.9">Akkupack</text>
<text x="203.7" y="190.9">NG</text>
</g>
<g font-size="2.1" fill="#840000">
<text x="178" y="172">To view</text>
<text x="178" y="169">This</text>
<text x="183.7" y="169">work</text>
<text x="187.8" y="172">a</text>
<text x="190.1" y="169">is</text>
<text x="190.5" y="172">copy</text>
<text x="193.3" y="169">licensed</text>
<text x="196.9" y="172">of</text>
<text x="200.4" y="172">this</text>
<text x="203.9" y="169">under</text>
<text x="205.9" y="172">license,</text>
<text x="211.5" y="169">the</text>
<text x="215.8" y="172">visit</text>
<text x="216.3" y="169">CERN-OHL-S</text>
<text x="233" y="169">v2</text>
<text x="178" y="178">SPDX-License-Identifier:</text>
<text x="178" y="175">https://ohwr.org/cern_ohl_s_v2.txt</text>
<text x="208" y="178">CERN-OHL-S-2.0</text>
<text x="178" y="184">Sheet:</text>
<text x="178" y="181.2">Eurovibes</text>
<text x="186.2" y="184">MCU</text>
<text x="190.5" y="181.2">Benedikt</text>
<text x="201.8" y="181.2">Spranger</text>
<text x="178" y="186.7">File:</text>
<text x="184.1" y="186.7">mcu.kicad_sch</text>
<text x="178" y="196.9">KiCad</text>
<text x="178" y="194.1">Size:</text>
<text x="184.7" y="194.1">A4</text>
<text x="185.7" y="196.9">E.D.A.</text>
<text x="193.3" y="196.9">9.0.1</text>
<text x="200" y="194.1">Date:</text>
<text x="207" y="194.1">2024-05-10</text>
<text x="263" y="194.3">Rev:</text>
<text x="263" y="196.9">Id:</text>
<text x="267.1" y="196.9">2/5</text>
<text x="269.4" y="194.3">0.1</text>
</g>
<g font-size="1.8" fill="#840000">
<text x="35" y="11.9">1</text>
<text x="85" y="11.9">2</text>
<text x="135" y="11.9">3</text>
<text x="185" y="11.9">4</text>
<text x="235" y="11.9">5</text>
<text x="285" y="11.9">6</text>
<text x="10.3" y="35.9">A</text>
<text x="285.3" y="35.9">A</text>
<text x="10.3" y="85.9">B</text>
<text x="285.3" y="85.9">B</text>
<text x="10.3" y="135.9">C</text>
<text x="285.3" y="135.9">C</text>
<text x="10.3" y="185.9">D</text>
<text x="285.3" y="185.9">D</text>
<text x="35" y="199.9">1</text>
<text x="85" y="199.9">2</text>
<text x="135" y="199.9">3</text>
<text x="185" y="199.9">4</text>
<text x="235" y="199.9">5</text>
<text x="285" y="199.9">6</text>
</g>
<g font-size="1.8" fill="#006464">
<text x="35.5" y="21.2">+3V3</text>
<text x="45.6" y="21.2">+3V3</text>
<text x="46.6" y="34.3" transform="rotate(-90 46.6 34.3)">D202</text>
<text x="106.6" y="35.2">BAT Buffer</text>
<text x="108.7" y="32.6">JP202</text>
<text x="118" y="31.3">+3V3</text>
<text x="149.8" y="33.9">+3V3</text>
<text x="162.5" y="33.9">+3V3</text>
<text x="175.2" y="33.9">+3V3</text>
<text x="187.9" y="33.9">+3V3</text>
<text x="200.6" y="33.9">+3V3</text>
<text x="213.3" y="33.9">+3V3</text>
<text x="231" y="31.3">+12V</text>
<text x="237.1" y="35.2">AMS1117-3.3</text>
<text x="241.3" y="32.6">U203</text>
<text x="264.1" y="31.3">+3V3</text>
<text x="51.7" y="36.9" transform="rotate(-90 51.7 36.9)">1N4148WS</text>
<text x="239.3" y="39">VI</text>
<text x="245.8" y="39">VO</text>
<text x="30.4" y="44">R201</text>
<text x="31.9" y="46.6">10k</text>
<text x="52.1" y="44">C203</text>
<text x="52.1" y="46.6">100n</text>
<text x="96.5" y="45.3">PWR_FLAG</text>
<text x="111.7" y="46.6">+3V3</text>
<text x="144.7" y="44">R206</text>
<text x="146.2" y="46.6">4k7</text>
<text x="157.4" y="44">R207</text>
<text x="158.9" y="46.6">4k7</text>
<text x="181.6" y="44">C210</text>
<text x="181.6" y="46.6">100n</text>
<text x="194.3" y="44">C211</text>
<text x="194.3" y="46.6">100n</text>
<text x="207" y="44">C212</text>
<text x="207" y="46.6">100n</text>
<text x="219.7" y="44">C213</text>
<text x="219.7" y="46.6">100n</text>
<text x="225.8" y="44">C214</text>
<text x="244.7" y="42.7" transform="rotate(-90 244.7 42.7)">GND</text>
<text x="257.8" y="43.2">C215</text>
<text x="270.5" y="44">C216</text>
<text x="270.5" y="46.6">100n</text>
<text x="36.1" y="56.7">GND</text>
<text x="46.2" y="56.7">GND</text>
<text x="58.9" y="56.7">GND</text>
<text x="74.2" y="56.7">GND</text>
<text x="86.9" y="56.7">GND</text>
<text x="175.8" y="56.7">GND</text>
<text x="188.5" y="56.7">GND</text>
<text x="201.2" y="56.7">GND</text>
<text x="213.9" y="56.7">GND</text>
<text x="231.6" y="56.7">GND</text>
<text x="241.8" y="54.2">GND</text>
<text x="252" y="56.7">GND</text>
<text x="264.7" y="56.7">GND</text>
<text x="31.7" y="65.6">C201</text>
<text x="102.1" y="64.4">NRST</text>
<text x="112.6" y="63.5" transform="rotate(-90 112.6 63.5)">VBAT</text>
<text x="115.2" y="62.8" transform="rotate(-90 115.2 62.8)">VDD</text>
<text x="117.7" y="62.8" transform="rotate(-90 117.7 62.8)">VDD</text>
<text x="120.2" y="62.8" transform="rotate(-90 120.2 62.8)">VDD</text>
<text x="122.8" y="63.8" transform="rotate(-90 122.8 63.8)">VDDA</text>
<text x="127.8" y="64.4">PA0</text>
<text x="165.1" y="62.8">serial1</text>
<text x="32.4" y="68.2">20p</text>
<text x="102.1" y="69.4">BOOT0</text>
<text x="127.8" y="66.9">PA1</text>
<text x="127.8" y="69.4">PA2</text>
<text x="127.8" y="72">PA3</text>
<text x="166.6" y="72">RX</text>
<text x="166.6" y="69.4">TX</text>
<text x="44.5" y="74.5">Y201</text>
<text x="44.5" y="77.1">8MHz</text>
<text x="55.9" y="74.5">R202</text>
<text x="55.9" y="77.1">1M</text>
<text x="64.8" y="75.8">C206</text>
<text x="102.1" y="74.5">PD0</text>
<text x="102.1" y="77.1">PD1</text>
<text x="127.8" y="74.5">PA4</text>
<text x="127.8" y="77.1">PA5</text>
<text x="32.4" y="83.4">20p</text>
<text x="65.4" y="78.3">10p</text>
<text x="102.1" y="82.1">PC13</text>
<text x="127.8" y="79.6">PA6</text>
<text x="127.8" y="82.1">PA7</text>
<text x="165.1" y="80.6">serial2</text>
<text x="170.3" y="78.5">serial.kicad_sch</text>
<text x="25.9" y="87.2">GND</text>
<text x="31.7" y="86">C202</text>
<text x="77.5" y="84.7">Y202</text>
<text x="77.5" y="87.2">32k</text>
<text x="88.9" y="84.7">R204</text>
<text x="88.9" y="87.2">1M</text>
<text x="102.1" y="84.7">PC14</text>
<text x="102.1" y="87.2">PC15</text>
<text x="126.6" y="89.8">PA10</text>
<text x="127.8" y="84.7">PA8</text>
<text x="127.8" y="87.2">PA9</text>
<text x="166.6" y="89.8">RX</text>
<text x="166.6" y="87.2">TX</text>
<text x="245.1" y="86">R211</text>
<text x="245.8" y="88.5">10k</text>
<text x="28.1" y="93.6">J201</text>
<text x="35.5" y="92.3">+3V3</text>
<text x="65.4" y="93.6">10p</text>
<text x="102.1" y="92.3">PB0</text>
<text x="102.1" y="94.8">PB1</text>
<text x="126.6" y="92.3">PA11</text>
<text x="126.6" y="94.8">PA12</text>
<text x="268" y="93.6">Q201</text>
<text x="268" y="91">2N7002</text>
<text x="28.2" y="96.1">DISP</text>
<text x="58.9" y="97.4">GND</text>
<text x="64.8" y="96.1">C207</text>
<text x="85.8" y="101.2">10k</text>
<text x="102.1" y="97.4">PB2</text>
<text x="102.1" y="99.9">PB3</text>
<text x="126.6" y="97.4">PA13</text>
<text x="126.6" y="99.9">PA14</text>
<text x="256.5" y="97.4">R212</text>
<text x="256.5" y="99.9">1M</text>
<text x="79.2" y="105">GND</text>
<text x="85.1" y="103.7">R205</text>
<text x="102.1" y="102.5">PB4</text>
<text x="102.1" y="105">PB5</text>
<text x="102.1" y="107.5">PB6</text>
<text x="126.6" y="102.5">PA15</text>
<text x="262.1" y="105">GND</text>
<text x="76.3" y="113.9">J203</text>
<text x="83.7" y="112.6">+3V3</text>
<text x="102.1" y="110.1">PB7</text>
<text x="102.1" y="112.6">PB8</text>
<text x="198.1" y="112.6">R208</text>
<text x="209.5" y="113.9">R209</text>
<text x="252" y="110.1">GND</text>
<text x="77.1" y="116.4">SPI</text>
<text x="102.1" y="115.2">PB9</text>
<text x="102.1" y="117.7">PB10</text>
<text x="199.5" y="115.2">1k5</text>
<text x="210.8" y="116.4">20</text>
<text x="222.7" y="115.2">U202</text>
<text x="247.4" y="115.2">VBUS</text>
<text x="257.8" y="119">USB</text>
<text x="262.8" y="119">serial</text>
<text x="27.8" y="122.8">+3V3</text>
<text x="36.1" y="122.8">GND</text>
<text x="102.1" y="120.2">PB11</text>
<text x="102.1" y="122.8">PB12</text>
<text x="102.1" y="125.3">PB13</text>
<text x="149.8" y="125.3">+3V3</text>
<text x="162.5" y="125.3">+3V3</text>
<text x="175.2" y="125.3">+3V3</text>
<text x="187.9" y="125.3">+3V3</text>
<text x="247.4" y="120.2">D+</text>
<text x="247.4" y="122.8">D-</text>
<text x="247.4" y="125.3">ID</text>
<text x="252.3" y="126" transform="rotate(-90 252.3 126)">GND</text>
<text x="254.9" y="126" transform="rotate(-90 254.9 126)">Shield</text>
<text x="257.8" y="121.5">J204</text>
<text x="102.1" y="127.9">PB14</text>
<text x="102.1" y="130.4">PB15</text>
<text x="209.5" y="129.1">R210</text>
<text x="210.8" y="126.6">20</text>
<text x="230.2" y="127.4">USBLC6-2SC6</text>
<text x="31.3" y="136.4" transform="rotate(-90 31.3 136.4)">VCC</text>
<text x="31.6" y="135.5">~{RESET}</text>
<text x="117.7" y="134.1" transform="rotate(-90 117.7 134.1)">VSS</text>
<text x="120.2" y="134.1" transform="rotate(-90 120.2 134.1)">VSSA</text>
<text x="121.6" y="135.5">U201</text>
<text x="156.2" y="137.1">D203</text>
<text x="168.9" y="137.1">D204</text>
<text x="181.6" y="137.1">D205</text>
<text x="194.3" y="137.1">D206</text>
<text x="227.8" y="135.5">GND</text>
<text x="21.9" y="139.3">J202</text>
<text x="22.5" y="141.8">SWD</text>
<text x="31.2" y="140.6">SWCLK</text>
<text x="31.5" y="143.1">SWDIO</text>
<text x="84.3" y="140.6">GND</text>
<text x="121.6" y="138">STM32F103CBT6</text>
<text x="156.2" y="139.6">RED</text>
<text x="168.9" y="139.6">RED</text>
<text x="181.6" y="139.6">RED</text>
<text x="194.3" y="139.6">RED</text>
<text x="31.3" y="146.8" transform="rotate(-90 31.3 146.8)">GND</text>
<text x="33.4" y="145.6">SWO</text>
<text x="114.8" y="148.2">GND</text>
<text x="154.9" y="145.6">R214</text>
<text x="154.9" y="148.2">1k</text>
<text x="167.6" y="145.6">R215</text>
<text x="167.6" y="148.2">1k</text>
<text x="180.3" y="145.6">R216</text>
<text x="180.3" y="148.2">1k</text>
<text x="193" y="145.6">R217</text>
<text x="193" y="148.2">1k</text>
<text x="256.5" y="145.6">R213</text>
<text x="256.5" y="148.2">0</text>
<text x="80" y="152">R218</text>
<text x="80.6" y="154.5">100</text>
<text x="90.3" y="154.5">AZ23C5V6-7</text>
<text x="94" y="152">D207</text>
<text x="107.9" y="152">R219</text>
<text x="108.6" y="154.5">100</text>
<text x="28.4" y="158.3">GND</text>
<text x="252" y="158.3">GND</text>
<text x="40.6" y="171">D201</text>
<text x="54.6" y="171">C204</text>
<text x="54.6" y="173.6">100n</text>
<text x="94.5" y="171">GND</text>
<text x="23.4" y="178.7">GND</text>
<text x="36.4" y="179.1" transform="rotate(-90 36.4 179.1)">ESD9B3.3ST5G</text>
<text x="80" y="177.4">R220</text>
<text x="80.6" y="179.9">100</text>
<text x="90.3" y="179.9">AZ23C5V6-7</text>
<text x="94" y="177.4">D208</text>
<text x="107.9" y="177.4">R221</text>
<text x="108.6" y="179.9">100</text>
<text x="36.1" y="183.7">GND</text>
<text x="48.8" y="183.7">GND</text>
<text x="122.4" y="183.7">GND</text>
<text x="94.5" y="196.4">GND</text>
</g>
<g font-size="1.8" fill="#0f0f0f">
<text x="29.2" y="37.8">BOOT0</text>
<text x="61" y="37.8">Vbat</text>
<text x="90.2" y="68.2">BOOT0</text>
<text x="137.2" y="75.9">LED2</text>
<text x="137.2" y="73.3">LED1</text>
<text x="137.2" y="83.5">USBpullup</text>
<text x="137.2" y="80.9">LED4</text>
<text x="137.2" y="78.4">LED3</text>
<text x="263.8" y="83.8" transform="rotate(-90 263.8 83.8)">VBUSsense</text>
<text x="83.5" y="93.6">VBUSsense</text>
<text x="89.4" y="92.3">~{ALERT}</text>
<text x="137.2" y="91.1">DM</text>
<text x="137.2" y="93.6">DP</text>
<text x="92.3" y="98.7">SWO</text>
<text x="137.2" y="98.7">SWCLK</text>
<text x="137.2" y="96.2">SWDIO</text>
<text x="40.6" y="106.3">MOSI</text>
<text x="40.6" y="103.8">SCK</text>
<text x="205.4" y="106.7" transform="rotate(-90 205.4 106.7)">USBpullup</text>
<text x="40.6" y="108.9">DC</text>
<text x="40.6" y="114">~{DISPRST}</text>
<text x="40.6" y="111.4">~{CS}</text>
<text x="93.8" y="116.5">DC</text>
<text x="200.5" y="119">DP</text>
<text x="92.6" y="124.1">SCK</text>
<text x="93.8" y="121.6">~{CS} 25</text>
<text x="200.3" y="121.6">DM</text>
<text x="91.7" y="129.2">MOSI</text>
<text x="91.7" y="126.7">MISO</text>
<text x="43.2" y="134.3">~{RST}</text>
<text x="43.2" y="141.9">SWDIO</text>
<text x="43.2" y="139.4">SWCLK</text>
<text x="43.2" y="144.4">SWO</text>
<text x="152.1" y="157.3" transform="rotate(-90 152.1 157.3)">LED1</text>
<text x="164.8" y="157.3" transform="rotate(-90 164.8 157.3)">LED2</text>
<text x="177.5" y="157.3" transform="rotate(-90 177.5 157.3)">LED3</text>
<text x="190.2" y="157.3" transform="rotate(-90 190.2 157.3)">LED4</text>
<text x="47.1" y="164.8">~{RST}</text>
</g>
<g font-size="1.8" fill="#a90000">
<text x="106" y="37.8">1</text>
<text x="111.5" y="41.3" transform="rotate(-90 111.5 41.3)">2</text>
<text x="116.1" y="37.8">3</text>
<text x="236.8" y="37.8">3</text>
<text x="249.5" y="37.8">2</text>
<text x="243.6" y="45.2" transform="rotate(-90 243.6 45.2)">1</text>
<text x="111.5" y="57.9" transform="rotate(-90 111.5 57.9)">1</text>
<text x="114" y="58.5" transform="rotate(-90 114 58.5)">24</text>
<text x="116.6" y="58.5" transform="rotate(-90 116.6 58.5)">36</text>
<text x="119.1" y="58.5" transform="rotate(-90 119.1 58.5)">48</text>
<text x="121.7" y="57.9" transform="rotate(-90 121.7 57.9)">9</text>
<text x="132" y="63.2">10</text>
<text x="132" y="65.8">11</text>
<text x="99" y="68.3">44</text>
<text x="132" y="68.3">12</text>
<text x="132" y="70.9">13</text>
<text x="99.6" y="73.4">5</text>
<text x="99.6" y="75.9">6</text>
<text x="132" y="73.4">14</text>
<text x="132" y="75.9">15</text>
<text x="99.6" y="81">2</text>
<text x="99.6" y="83.6">3</text>
<text x="132" y="78.5">16</text>
<text x="132" y="81">17</text>
<text x="132" y="83.6">29</text>
<text x="99.6" y="86.1">4</text>
<text x="132" y="86.1">30</text>
<text x="132" y="88.6">31</text>
<text x="263.9" y="88.3" transform="rotate(-90 263.9 88.3)">3</text>
<text x="99" y="91.2">18</text>
<text x="99" y="93.7">19</text>
<text x="132" y="91.2">32</text>
<text x="132" y="93.7">33</text>
<text x="257.1" y="91.2">1</text>
<text x="263.9" y="96" transform="rotate(-90 263.9 96)">2</text>
<text x="32.9" y="98.8">1</text>
<text x="32.9" y="101.3">2</text>
<text x="99" y="96.3">20</text>
<text x="99" y="98.8">39</text>
<text x="99" y="101.3">40</text>
<text x="132" y="96.3">34</text>
<text x="132" y="98.8">37</text>
<text x="132" y="101.3">38</text>
<text x="32.9" y="103.9">3</text>
<text x="32.9" y="106.4">4</text>
<text x="99" y="103.9">41</text>
<text x="99" y="106.4">42</text>
<text x="32.9" y="109">5</text>
<text x="32.9" y="111.5">6</text>
<text x="99" y="109">43</text>
<text x="99" y="111.5">45</text>
<text x="32.9" y="114">7</text>
<text x="81.2" y="119.1">1</text>
<text x="99" y="114">46</text>
<text x="99" y="116.6">21</text>
<text x="225.4" y="119.1">6</text>
<text x="229.6" y="116.3" transform="rotate(-90 229.6 116.3)">5</text>
<text x="233" y="119.1">1</text>
<text x="244.4" y="114">1</text>
<text x="244.4" y="119.1">3</text>
<text x="81.2" y="121.7">2</text>
<text x="81.2" y="124.2">3</text>
<text x="99" y="124.2">26</text>
<text x="225.4" y="121.7">4</text>
<text x="233" y="121.7">3</text>
<text x="244.4" y="121.7">2</text>
<text x="244.4" y="124.2">4</text>
<text x="30.2" y="131.5" transform="rotate(-90 30.2 131.5)">1</text>
<text x="81.2" y="126.7">4</text>
<text x="81.2" y="129.3">5</text>
<text x="81.2" y="131.8">6</text>
<text x="99" y="126.7">27</text>
<text x="99" y="129.3">28</text>
<text x="229.6" y="126.4" transform="rotate(-90 229.6 126.4)">2</text>
<text x="251.2" y="129" transform="rotate(-90 251.2 129)">5</text>
<text x="253.7" y="129" transform="rotate(-90 253.7 129)">6</text>
<text x="38.7" y="134.4">3</text>
<text x="116.6" y="137.2" transform="rotate(-90 116.6 137.2)">23</text>
<text x="119.1" y="136.6" transform="rotate(-90 119.1 136.6)">8</text>
<text x="38.7" y="139.4">4</text>
<text x="38.7" y="142">2</text>
<text x="30.2" y="149.3" transform="rotate(-90 30.2 149.3)">5</text>
<text x="38.7" y="144.5">6</text>
<text x="90.1" y="157.2">1</text>
<text x="96.3" y="162" transform="rotate(-90 96.3 162)">3</text>
<text x="101.5" y="157.2">2</text>
<text x="90.1" y="182.6">1</text>
<text x="101.5" y="182.6">2</text>
<text x="96.3" y="187.4" transform="rotate(-90 96.3 187.4)">3</text>
</g>
<g font-size="1.8" fill="#725600">
<text x="153.3" y="56" transform="rotate(-90 153.3 56)">SCL</text>
<text x="166" y="56" transform="rotate(-90 166 56)">SDA</text>
<text x="165.1" y="78.5">File:</text>
<text x="165.1" y="96.3">File:</text>
<text x="170.3" y="96.3">serial.kicad_sch</text>
<text x="91.3" y="107.5">SCL</text>
<text x="91.3" y="110.1">SDA</text>
<text x="71" y="158.3">SDA</text>
<text x="71" y="183.7">SCL</text>
</g>
<g font-size="1.8" fill="#009600">
<text x="92.9" y="63.2">~{RST} 7</text>
<text x="88.5" y="119">~{DISPRST} 22</text>
</g>
<g font-size="1.8" fill="#a5a4a2">
<text x="128.2" y="167.4">4</text>
<text x="128.2" y="172.5">2</text>
<text x="128.2" y="169.9">3</text>
<text x="128.2" y="175">1</text>
</g>
<g font-size="1.8" fill="#939391">
<text x="128.3" y="164.7">EXT I2C</text>
<text x="129.7" y="162.2">J205</text>
</g>
</svg>
